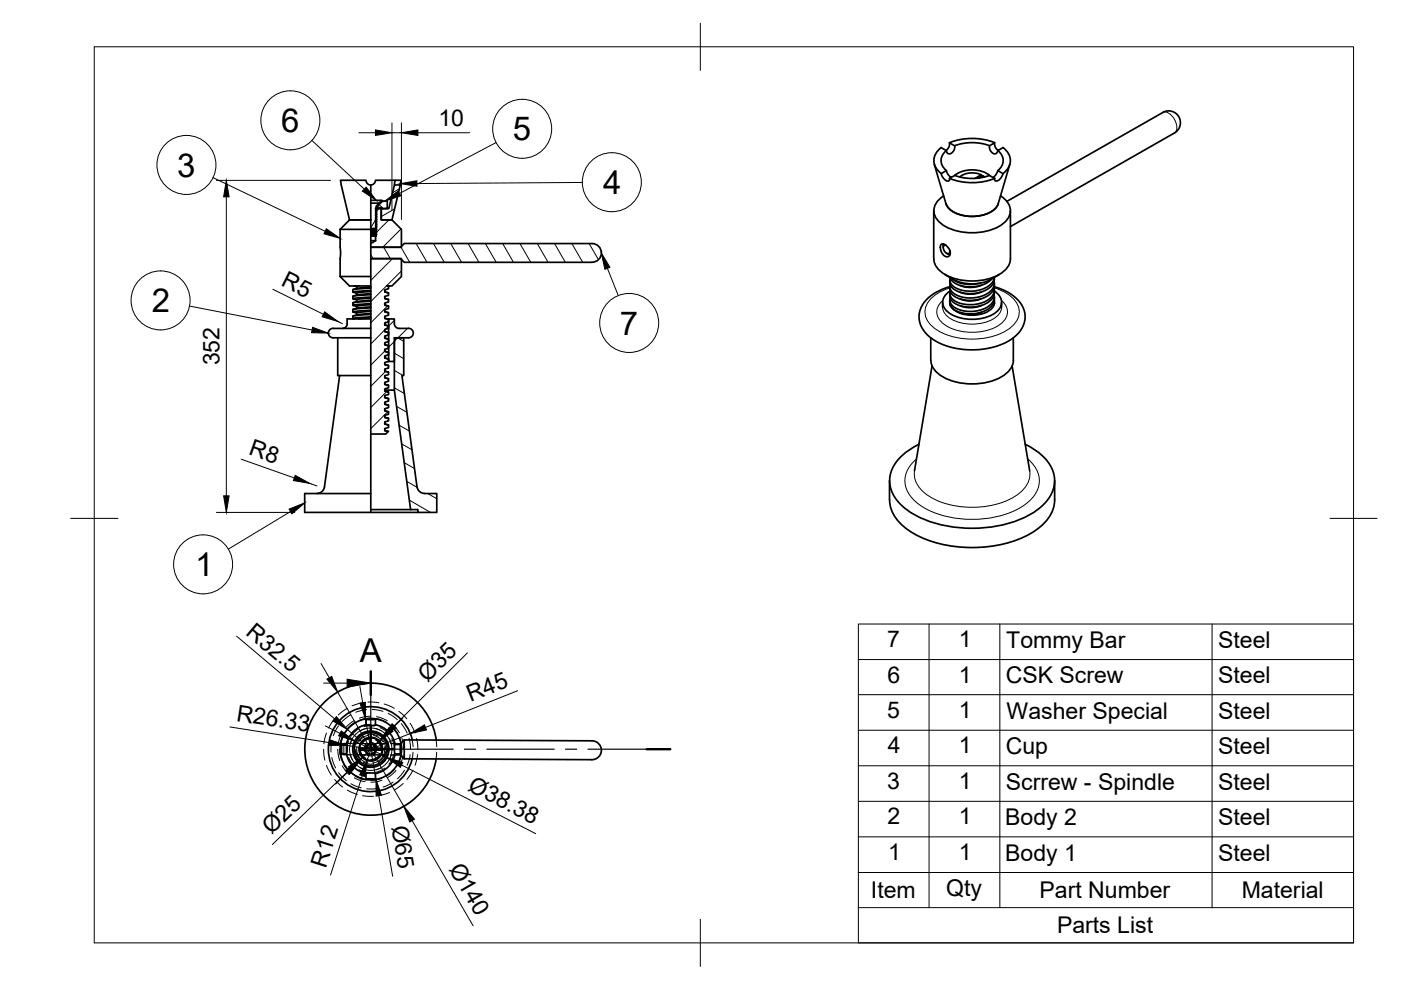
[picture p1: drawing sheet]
<svg xmlns="http://www.w3.org/2000/svg" width="297mm" height="210mm" viewBox="0 0 297 210" stroke-linecap="round" stroke-linejoin="round" font-family="sans-serif">
<!-- layer: Hidden -->
<g fill="none" stroke="#000" stroke-width=".21">
<path d="M68.6 158.9l.3 2.3M69.2 155.4l-.5 2.3M70.4 157.1l-.2 2.3M71 152.4l-1.3 2M71.6 158.9l.4 2.4M71.8 153.9l-1.1 2.1M72 158.9l.4 2.2M72.2 157.6h2.5M72.5 158l.4-.4v2.4l-.4-.4zM72.5 155.4l-.5 1.2-.3 1M72.9 155.6l-.5 1.1-.3 1M73.6 150.2l-1.9 1.4"/>
<path d="M73.9 157.2l-.3 1.3v.9M74.3 160a4.5 4.5 0 0 0 3.1 3.2M74.4 151.5l-1.9 1.5M74.7 156.6a4.4 4.4 0 0 0 0 4.5M75 160l.5 1.1 .8 .8M75.1 152.8l-1 .7-.9 .9M75.2 157.2l-.4 1.4 .1 .8M75.2 157.2l-.1 1.1 .1 .7 .9 1.4M75.2 157.2l-.4 1.6M75.3 153.1l-.8 .6-.9 .9M75.4 158.9v.2a2.97 2.97 0 0 0 .8 1.8M75.6 157.6h2.7"/>
<path d="M75.7 158.4l-.1 .9 .5 1.1M76.1 154.5l-.9 .6-.8 1M76.3 155a4.6 4.6 0 0 1 4.6 0M76.4 158.9v.2a2.16 2.16 0 0 0 1.1 1.7M76.4 155.8l-.6 .6-.6 .8M76.4 158.8l.2 1.1 .9 .9M76.7 157.7l.1-.2a2.22 2.22 0 0 1 1.8-.9l-.7 .2a1.86 1.86 0 0 0-1.2 1M76.9 149l-2.3 .7M77 156.1a2.99 2.99 0 0 0-1.4 1.7M77.4 158.8a1.2 1.2 0 0 0 1.8 1.1M77.4 154.5a4.5 4.5 0 0 0-3.1 3.2M77.4 155.3l1.2-.2 1.2 .2"/>
<path d="M77.6 158.8a1.01 1.01 0 0 0 1.5 .9M77.7 150.4l-2.3 .6M77.7 155.1l-.8 .4-1.1 .8M77.9 157.6a1.43 1.43 0 0 0-.6 1.8M78 155.9l-1.3 .6-.6 .7M78 148.9l2.3 .1M78 155.7h1l1.2 .4M78.1 158a1.01 1.01 0 0 1 1.5 .8M78.6 152.2l-2.3 .4M78.6 151.9h-1.1l-1.3 .4M78.8 157.4a1.44 1.44 0 0 1 1.3 1.4M78.9 155.1l1.2 .3 .9 .5"/>
<path d="M78.9 150.4l2.3 .4M79.2 157.8l.6 .7-.1 .9-.5 .5-.9 .1M79.2 155.9l1 .4 .9 .9M79.2 157.6l2.7 .1M79.4 157.9l-.6-.2-.6 .1-.4 .4-.2 .4M79.4 158.2h.1M79.4 158.2a1.03 1.03 0 0 0-1.6 0 1.03 1.03 0 0 0 .2 1.5 1.03 1.03 0 0 1-.2-1.5l-.3 .5v.4l.3 .6 .5 .3M79.4 158.2a1.03 1.03 0 0 1-.2 1.5 1.02 1.02 0 0 0 .2-1.5l.3 .5v.5l-.3 .5-.5 .3M79.5 153.9h-1.4l-.9 .2M79.7 156.9l.5 .4a2.16 2.16 0 0 1 .6 1.5M79.7 159.8a1.4 1.4 0 0 1-1.8 .3M79.7 156.9l.2 .1a2.23 2.23 0 0 1 1 1.8"/>
<path d="M79.7 152.4l1.1 .2 1.1 .5M79.7 158.4l.1 .6-.3 .5a.99 .99 0 0 1-1 .4M79.8 154.5a4.5 4.5 0 0 1 3.2 3.2M79.8 158.8a1.2 1.2 0 0 0-1.8-1l-.5 .6-.1 .6 .2 .6 .7 .4M79.8 151.9l2.3 .9M80.5 159.9v.1a2.12 2.12 0 0 1-1.9 1.1M80.6 159.9l-.1 .2a2.18 2.18 0 0 1-1.9 1M80.6 154.3l1.1 .6 .7 .7M80.8 155.8a2.52 2.52 0 0 1 1.3 2.4l-.3 1.3-.6 .9 .3-1v-1.1M81 156.8l.2 .1a3.2 3.2 0 0 1 .6 1.9M81.5 149.3l2.1 .9M81.6 159.9l-.4 .9-1 .8"/>
<path d="M81.7 156.7l.5 1 .2 1.1M82.2 159.9a3.8 3.8 0 0 1-1.2 1.9M82.3 151.2l1.9 1.4M82.4 158.9l-.4-1.6 .1 .9-.2 1.2a4.6 4.6 0 0 1-2.7 2.3M82.5 156.6a4.4 4.4 0 0 1 0 4.5M82.8 157.7h2.2M82.8 153.8l1.5 1.7M83 160a4.5 4.5 0 0 1-3.2 3.2M83.1 156.6l.3 1 .2 1.2M83.1 157.7h1.8M83.1 153.5l1.6 1.9M83.5 160l-.5 1.3-.6 .7"/>
<path d="M84.6 150.8l1.7 1.6M84.8 156.6l.2 .8 .2 1.4M84.9 157.7l.1 2.5M85 157.6l-.1 .1M85.1 153.4l1.2 2M85.1 160l-.3 1-.5 1.1M85.2 156.5l.2 .8 .2 1.5M86.7 156.5l.3 2.3M87 160l-.7 2.3M87 153.3l1 2.1M87.4 156.9l.2 1.4M87.6 159.5l-.2 1.4"/>
<path d="M88.3 156.5l.3 2.3M88.5 160l-.5 2.3M92.5 156.9l.1 1.4M92.6 159.5l-.1 1.4M69.2 162.3l1.1 2.1M70.4 160.6l.8 2.2M71 165.3l1.6 1.6M71.8 163.8l1.6 1.7M72.2 160h2.2M72.6 162.4l.9 1.3 .6 .5M72.9 162.2l.5 .8 1 .9M72.9 160h1.8"/>
<path d="M73.6 167.5l2.2 .9M73.9 160.6l.5 1 .8 .9M74.4 166.2l2.2 .8M75.1 164.9l2.3 .8M75.2 160.5l.4 .7 1.1 1M75.3 164.6l1.1 .5 1.1 .2M75.6 160l2.7 .1M76.1 160.4l.9 1 1 .3M76.1 163.2l.8 .3 1.4 .3M76.3 162.7a4.4 4.4 0 0 0 4.6 0M76.9 168.7l2.3 .1M77 161.6a3 3 0 0 0 2.2 .4"/>
<path d="M77.4 162.4l1.1 .2 1.2-.2M79.2 160.1h2.7M80 162.4l-1 .2h-1.2M80.1 167.2l-2.4 .1M80.9 165.1l-2.3 .4M81 165.4l-1.3 .4h-1.1M81.6 162.8l-1 .6-1.1 .4M82.2 160l-.6 1.2-.8 .7M82.6 168l-2.3 .7M82.8 160.1h2.2M83.3 165.8l-2.1 1.1M83.7 163.1l-1 .9-.8 .5"/>
<path d="M84 163.3l-.9 .9-1 .7M85.5 166.1l-1.9 1.4M85.5 160l-.3 1.1-.5 1.2M85.8 163.3l-1.5 1.8M87.5 163.3l-1.2 2"/>
</g>
<!-- layer: Visible -->
<g fill="none" stroke="#000" stroke-width=".36">
<path d="M78.6 39.2a1.01 1.01 0 0 1-1-1h-5.4l1.9 8.4M78.6 39.2v7.4M83.6 39.2h1.3l-1.8 7.4h-2.2v-2.4h1.5zM83.6 39.2l.2-1h1.2l-.1 1M83.8 38.2h-4.2a1.01 1.01 0 0 1-1 1M198.1 34.8l2.5 8.4a4.5 4.5 0 0 0 3.6 2.5 7.9 7.9 0 0 0 6.8-1.4l.7-1.1 2.4-8.4M200.6 31.9l-1-.6a3.2 3.2 0 0 0 0 5.5M200.6 31.9a2.57 2.57 0 0 0 0 4.3M201.3 30.3a1.6 1.6 0 0 1-.7 1.6M201.3 30.3l1.1 .6M201.3 30.3a13.2 13.2 0 0 1 9.6 0M201.3 37.8a13.2 13.2 0 0 0 9.6 0"/>
<path d="M202.4 37.2l-1.1 .6a.43 .43 0 0 1-.2 .6 .43 .43 0 0 1-.5-.1l-.6-.5-.5-1 1.1-.6a2.49 2.49 0 0 0 1.1 1.4M202.4 30.9a1.36 1.36 0 0 1-1.4 1.7l-.4-.7M202.4 30.9a10.8 10.8 0 0 1 7.4 0M202.4 37.2a10.8 10.8 0 0 0 7.4 0M202.4 37.2a6.4 6.4 0 0 1 7.4 0M207.7 37.7l.3-.6-1.3 .7M208 37.1l.4 .2M208 37.1a4.4 4.4 0 0 0-4.5 .4M208.4 37.3l-.8 .5M208.4 37.3l.3 .2M209.8 37.2l1.1 .6M210.5 37.6l.6-.4 .5-1 1.1 .6-.1 .2a1.7 1.7 0 0 1-1.6 1.3l-.1-.5"/>
<path d="M211.6 31.9a2.57 2.57 0 0 1 0 4.3M211.6 31.9a1.66 1.66 0 0 1-.7-1.6l-1.1 .6a1.36 1.36 0 0 0 1.4 1.7l.4-.7 1.1-.6a3.2 3.2 0 0 1 0 5.5M249 28.2l-34.8 19.8M249 28.2a2.51 2.51 0 0 0 .9-3.4 2.51 2.51 0 0 0-3.4-1l-33 18.9M72.1 48.6h6.5M72.1 48.6v10M72.1 58.6h6.5M72.1 58.6l2 2h4.5M74.1 46.6h4.5M74.1 46.6l-2 2M78.6 42.5h2.4l-.6 .6M78.6 46.6v21"/>
<path d="M78.6 51h1M78.6 50h1M78.6 49.6l1.2 .1zM78.6 49.3l1.2 .1M78.6 49.2l1.2 .1M78.6 48.5l1.2 .2-1.2-.1M78.6 49.8l1 .1M78.6 49.5l1 .1M78.6 49.1l1 .1M78.6 48.8l1 .1M78.6 49.8h1M78.6 49.4l1 .1"/>
<path d="M78.6 49.1h1M78.6 48.7l1 .1M78.6 43.1h1.8M79.1 48.5h.5M79.4 50h-.8h1.2M79.6 51v-1h.2l-.2-.2 .2-.1-.2-.1 .2-.2-.2-.2 .2-.2-.2-.1 .2-.2-.2-.2 .2-.2-.2-.1 .2-.2-.2-.2 .2-.2-.2-.1 .2-.2-.2-.2 .2-.2-.2-.1 .2-.2-.2-.2 .2-.2-.2-.1 .2-.2-.2-.2 .2-.2-.2-.1 .2-.2-.2-.2 .2-.2-.2-.1 .2-.2-.2-.3 .2-.2h1v2.6h2.3l2 2v3.8h-6.5h6.3l.8-.8h39.8a1.99 1.99 0 0 1 2 2 1.99 1.99 0 0 1-2 2h-39.8l-.8-.8h-6.3h6.5v3.8l-2 2h-1.1l.4 .1v.5l-.8 .2v.5l.8 .2v.5l-.8 .2v.5l.8 .2v.5l-.8 .3v.4l.8 .2v.5l-.8 .3v.4l.8 .2v.5l-.8 .2v.5l.8 .2v.5l-.8 .2v.5l.8 .2v.5l-.8 .2v.5l.8 .2v.5l-.8 .2v.5l.8 .2v.5l-.8 .3v.4l.8 .2v.5l-.8 .3v.4l.8 .2v.5l-.8 .3v.4l.8 .2v.5l-.8 .2v.5l.8 .2v.5l-.8 .2v.5l.8 .2v.5l-.8 .2v.5l.8 .2v.5l-.8 .3v.4l.8 .2v.5l-.8 .3v.4l.8 .2v.5l-.8 .3v.4l.8 .2v.5l-.8 .3v.4l.8 .2v.5l-.8 .2v.5l.8 .2v.5l-.8 .2v.5l.8 .2v.5l-.8 .2v.5l.8 .2v.5l-.8 .3v.4l.8 .1-.6 .6h-3.2M79.6 51l-1 .6M79.8 48.3h.1M79.8 43.7h.3M79.8 48h.1M79.8 47.9h.1M79.8 47.6h.1"/>
<path d="M79.8 47.3h.1M79.8 47.2h.1M79.8 46.9h.1M79.8 46.2h.1M79.8 45.5h.1M79.8 45.1h.1M79.8 44.5h.1M79.8 44.4h.1M79.8 49l-1.2-.1 1.2 .1M79.8 46.5v.1M79.8 45.8v.1M79.8 44.8h.1"/>
<path d="M80.1 43.7l1-1.1h1v1.6h-2zM80.4 43.1l-.6 .6v4.6l-.2 .2h-1M80.9 42.6h.2M198 44.7v10.2a4.3 4.3 0 0 0 2.8 3.5 12.2 12.2 0 0 0 12.1-1 3.4 3.4 0 0 0 1.3-2.5v-10.2M199.5 51.9a1.05 1.05 0 0 1 1.4 .5 1.19 1.19 0 0 1 0 2 1.9 1.9 0 0 1-1.4-2.5zM200 51.7v.8M200.1 41.5a3.4 3.4 0 0 0-1.7 4.7 8.9 8.9 0 0 0 7.2 3.1 10.4 10.4 0 0 0 7.7-2.4 3.1 3.1 0 0 0-.4-4.8l-.8-.6M200.3 58.2l1.8 1M200.5 52h-.2a1.11 1.11 0 0 0-.2 1.1 1.11 1.11 0 0 0 1 .7l.2-.1 .1-.6M200.7 53.7l.7 .3M201.4 58.8a3.6 3.6 0 0 0 3.2 2 6.7 6.7 0 0 0 5.7-1.7M201.5 58.9a2.09 2.09 0 0 0 1.8 2.5 6.7 6.7 0 0 0 7.2-1.7l.3-.9a3 3 0 0 1-2.5 3 6.6 6.6 0 0 1-6.6-1l-.3-.7v-.7"/>
<path d="M202 59.2a6.8 6.8 0 0 0 5.8 .8M202.1 59.2a8.8 8.8 0 0 0 8 0M210.8 59.6a2.64 2.64 0 0 1-1.9 2.9 6.8 6.8 0 0 1-7-.6l-.5-.7 .1-.9M211.9 58.2l-1.8 1M70.6 69.6h8M70.6 69.6a1.06 1.06 0 0 0-.9 1.4 1.06 1.06 0 0 0 1.5 .6h7.4M71.6 71.6v8h7M72 79.6l-3.2 23.6a1.6 1.6 0 0 1-1.6 1.4M73.6 68.6a1.01 1.01 0 0 1-1 1M75.1 60.6l.5 .2M75.6 63.6v.4M75.6 66.4v.4"/>
<path d="M76.1 60.6l-.5 .1v.5M78.6 67.6v4M78.6 67.6h-5v1M78.6 71.6v37M78.6 67.4l-2.5 .2M78.6 60.8l-2.7 .3-1 .3M78.6 66l-3 .4M78.6 66.5l-2.4 .2-1.3 .3M78.6 61.8l-2.8 .3h-.2v.5M78.6 62.3l-2.1 .1-1.6 .4M78.6 63.2l-3 .4M78.6 63.7l-2.1 .1-1.6 .4"/>
<path d="M78.6 67.2l-3.8 .3 .3 .1M78.6 61.6l-3.8 .3 .8 .3M78.6 65.8l-3.8 .3 .8 .3M78.6 63l-3.8 .3 .8 .3M78.6 64.4l-3.8 .3 .8 .3M78.6 64.6l-2.8 .3-.2 .1v.4M78.6 66.7l-3.6 .3h-.2v.5M78.6 61.1l-3.6 .3h-.2v.5M78.6 65.3l-3.6 .3h-.2v.5M78.6 62.5l-3.6 .3h-.2v.5M78.6 63.9l-3.6 .2-.2 .1v.5M78.6 65.1l-2.1 .1-1.6 .4"/>
<path d="M81.6 78.7l.8 .2M81.6 77.3l.8 .2M81.6 75.9l.8 .2M81.6 74.5l.8 .2M81.6 73.1l.8 .2M81.6 71.7l.8 .2M81.6 70.3l.8 .2M81.6 68.9l.8 .2M81.6 67.5l.8 .2M81.6 61.9l.8 .2M81.6 66.1l.8 .2M81.6 63.3l.8 .2"/>
<path d="M81.6 64.7l.8 .2M82.1 67.6h.3M82.1 60.6l.3 .1M82.4 76.6h.1M83.6 71.6h2v8h-.4l3.2 23.6a1.64 1.64 0 0 0 1.6 1.4h2.6v4h-4v-.6h-1.5l-3.5-25.3zM86.6 69.6a1.01 1.01 0 0 1 1 1 1.01 1.01 0 0 1-1 1h-2a1.01 1.01 0 0 0-1 1v4h-1.2v-9h1.2v1a1.01 1.01 0 0 0 1 1h2M197.3 71.6v4.8M197.4 76.4a4.6 4.6 0 0 0 3 3.8 13.7 13.7 0 0 0 12.3-.5 4.3 4.3 0 0 0 2.2-3.3M197.6 77.6l-3.7 22.2M199.9 64.1v1M201.4 61.7a2.55 2.55 0 0 0-.4 4.5 9.4 9.4 0 0 0 10.1 0 2.55 2.55 0 0 0-.3-4.5M201.4 64.6v.1"/>
<path d="M208.1 66.2a6 6 0 0 1-4.5 0M208.1 64.8a6.1 6.1 0 0 1-4.5 0M208.1 63.3a5.9 5.9 0 0 1-4.5 .1M208.1 61.9a6 6 0 0 1-4.5 0M208.1 60.5a5.9 5.9 0 0 1-4.5 0M210.8 61.1a2.79 2.79 0 0 1-2.3 3 6.9 6.9 0 0 1-6.6-.7l-.5-.8 .1-.8M210.8 62.5a2.68 2.68 0 0 1-1.9 2.9 6.9 6.9 0 0 1-7-.6l-.5-.8 .1-.8M210.8 63.9v.5M210.8 63.7a2.46 2.46 0 0 1-2.1 2.7 7 7 0 0 1-6.7-.9 1.87 1.87 0 0 1-.6-1.7M210.8 60.1a3.1 3.1 0 0 1-2.5 3.2 6.8 6.8 0 0 1-6.4-.8l-.4-.7-.1-1a8.7 8.7 0 0 0-6.3 5 5.3 5.3 0 0 0 2.6 6.1 16.5 16.5 0 0 0 16.7 .1 5.3 5.3 0 0 0 2.6-6.6 8.9 8.9 0 0 0-6.2-4.6M210.8 62.9a3.1 3.1 0 0 1-2.5 3.2 6.6 6.6 0 0 1-6.6-1l-.3-.7v-.7M210.8 61.5a3.1 3.1 0 0 1-2.5 3.2 6.6 6.6 0 0 1-6.6-1l-.3-.7v-.8"/>
<path d="M210.8 64.4h.1M212.3 64.1v1M214.6 77.6l3.7 22.2M214.8 71.6v4.8M81.6 82.7h2M81.6 89.9l.8 .2M81.6 88.5l.8 .2M81.6 87.1l.8 .2M81.6 85.7l.8 .2M81.6 84.3l.8 .2M81.6 82.9l.8 .2M81.6 81.5l.8 .2"/>
<path d="M81.6 80.1l.8 .2M81.6 91.3l.5 .1M194.8 94.2a10.8 10.8 0 0 0-6 6.1 7.1 7.1 0 0 0 3 7.4 24.4 24.4 0 0 0 17.4 4.1 20.4 20.4 0 0 0 12-4.8 6.7 6.7 0 0 0-.3-10.5l-2.2-1.6-1.3-.7M78.6 104.6h-14v4h24M78.6 108h8.5M188.6 101.9v4.1a8.2 8.2 0 0 0 4.5 6.8 27 27 0 0 0 26 0 8.6 8.6 0 0 0 4.5-6.8v-4.1M72.2 157.9h1.2l.2 .6-.1 1.3h-1.3a3 3 0 0 0 0-1.9zM72.2 159.8a6.5 6.5 0 0 0 5.4 5.5M73.5 159.8a5.3 5.3 0 0 0 4.1 4.2M76.2 159h4.8a2.4 2.4 0 0 1-2.4 2.2 2.4 2.4 0 0 1-2.4-2.2zM76.8 158.6v.4M77 157.1a2.4 2.4 0 0 1 2.5-.5 2.4 2.4 0 0 1 1.5 2h-4.8l.2-.6z"/>
<path d="M77.6 152.4a3.1 3.1 0 0 0 2 0M77.6 153.7l.4 .1 1.6-.1M77.6 152.4v1.3M77.6 152.4a6.5 6.5 0 0 0-5.4 7.4M77.6 152.4h2M77.6 153.7a5.3 5.3 0 0 0-4.1 4.1M79.6 152.4v1.3M79.6 153.7a5.3 5.3 0 0 1 4.2 4.1M79.6 152.4a6.5 6.5 0 0 1 5.5 6.4 6.5 6.5 0 0 1-5.5 6.5M80.4 158.6v.4M83.7 157.9h1.3a3 3 0 0 0 0 1.9h-1.3zM83.8 159.8a5.3 5.3 0 0 1-4.2 4.2"/>
<path d="M85.7 156.9v4M85.7 156.9l39.8 .2a2 2 0 0 1 2 2 2 2 0 0 1-2 2l-39.8-.2M85.7 156.9l-.7 .7M87.4 156.9a9 9 0 0 0-13.8-5.5 9 9 0 0 0-.1 14.9 9 9 0 0 0 13.9-5.4M92.5 156.9a14 14 0 0 0-21.4-9.9 14 14 0 0 0-.1 23.6 14 14 0 0 0 21.5-9.7M77.6 165.3a3.1 3.1 0 0 1 2 0M77.6 165.3v-1.3l.4-.1 1.6 .1v1.3M77.6 165.3h2M85 160.2l.7 .7"/>
<circle cx="78.6" cy="158.8" r="3.8"/>
<circle cx="78.6" cy="158.8" r="3.5"/>
<circle cx="78.6" cy="158.8" r="2.51"/>
</g>
<!-- layer: Visible Narrow -->
<path d="M246.5 23.8a2.21 2.21 0 0 1 2.5 1.5 2.21 2.21 0 0 1 0 2.9M199.9 65.1a3.8 3.8 0 0 0 3.1 3.1 9.3 9.3 0 0 0 8.5-1.3l.8-1.1 .1-.7M199.9 63.7a3 3 0 0 0 .4 5.2 11.4 11.4 0 0 0 11.6 0 3 3 0 0 0 .4-5.2M210.8 61a7.4 7.4 0 0 1 5.2 4.2 4.3 4.3 0 0 1-2.4 4.8 15.4 15.4 0 0 1-14.9 0 4.1 4.1 0 0 1-1.7-6.2 8.5 8.5 0 0 1 4.4-2.8M193.9 99.8a5.8 5.8 0 0 0 3.6 5.7 18.9 18.9 0 0 0 18.2-.6 5.4 5.4 0 0 0 2.6-5.1M194.3 97.3a5.5 5.5 0 0 0-.6 8.6 18 18 0 0 0 12.4 4.2 18 18 0 0 0 12.5-4.2 5.5 5.5 0 0 0-.7-8.6" fill="none" stroke="#000" stroke-width=".21"/>
<!-- layer: BORDER -->
<path d="M20 9.9h267v190h-267zM148.5 4.9v10M15 109.9h10M282 109.9h10M148.5 194.9v10" fill="none" stroke="#000" stroke-width=".21"/>
<!-- layer: Hatching -->
<g fill="none" stroke="#000" stroke-width=".21">
<path d="M78.6 54l.5 .8M78.7 54.8l-.1 .2M79.7 44.9l-.1 .1M79.8 46.3l-1.2 2M80.4 43.4l.9 .8M80.6 44l-.8 .8M81.4 52.4l1.4 2.4M82.4 46.6l-2.6 2.7M83.2 54.8l-4.6 4.7M83.7 44.3l-2.8 1.6M84.7 40l-1.5 .9M85 52.4l1.9 3.2"/>
<path d="M85 48.5l-3.9 3.9M85.1 57.4l-6.5 6.5M88.2 51.6l2.4 4M91.9 51.6l2.3 4M95.6 51.6l2.3 4M99.3 51.6l2.3 4M102.9 51.6l2.3 4M106.6 51.6l2.3 4M110.2 51.6l2.3 4M113.9 51.6l2.3 4M117.6 51.6l2.3 4M121.2 51.6l2.3 4"/>
<path d="M124.9 51.6l2 3.5M81.6 69.9l-3 3M81.6 74.4l-3 3M81.7 78.8l-3.1 3.1M82.2 64.9l-3.6 3.5M82.4 69.1l-.7 .7M83.6 67.9l-1.2 1.2M83.6 78.5l1.9 1.1M83.6 74.9l2 1.1M83.6 72.4l-1.5 1.5M86.4 69.6l-2.1 2.1 1.3 .7M82 83l-3.4 3.4"/>
<path d="M82.2 87.3l-3.6 3.6M83.6 82.2l2.1 1.2M84.1 86.2l2.2 1.2M84.6 90.1l2.2 1.3M85.2 94.1l2.2 1.3M85.7 98.1l2.2 1.2M86.2 102.1l2.2 1.2M86.8 106l4.5 2.6M90.7 104.6l1.9 1.1"/>
</g>
<!-- layer: Section Lines -->
<path d="M78.6 153.9v4.9h5M78.6 142.3v5.1M137.1 158.8h5" fill="none" stroke="#000" stroke-width=".51"/>
<path d="M78.6 147.4v6.5M83.6 158.8h12.5M98.5 158.8h2.3M103.2 158.8h14.3M119.9 158.8h2.4M124.7 158.8h12.4" fill="none" stroke="#000" stroke-width=".25"/>
<path d="M68.6 144.8h5" fill="none" stroke="#000" stroke-width=".21"/>
<path d="M73.6 144l5 .8-5 .9z" fill="#000" stroke="#000" stroke-width=".21"/>
<!-- layer: FD_Dimensions -->
<g fill="none" stroke="#000" stroke-width=".21">
<path d="M45.9 38.2h24.2M76.1 28.1h3.5M83.1 26v18.5M83.1 28.1h2M85.1 26v20.5M88.6 28.1h11M48 41.7v63.4M57.8 61.3l10.8 5.3M71.7 68.2l.9 .4M51.1 97.4l11.3 3.9M45.9 108.6h16.6M65.7 102.5l1.5 .5"/>
<path d="M50.2 134.9l20.8 17.5M99.1 138.4l-15.5 15.5M48.7 154.1l21.3 3.4M68.1 140.7l1.7 3M69 153.9l3.1 1.6M71.6 146.7l14 24.3M73.4 158l5.2 .8M73.6 154.7l5 4.1M75.2 157.1l6.8 3.5M75.2 153.3a6.5 6.5 0 0 0-3 6.3 6.5 6.5 0 0 0 4.4 5.4M76.3 145.5l.6 3.5M76.4 159.7a2.4 2.4 0 0 0 2.2 1.5"/>
<path d="M77.5 152.4l2.2 12.8M78.5 153.6a5.3 5.3 0 0 0-5 6.5M78.6 158.8l-.7 2.3M80.4 157.1l-3.6 3.5M81.1 156.4l-5 4.9M85.4 152.2l-2.5 2.5M87 155.5l-8.4 3.3M109.7 146.4l-19.5 7.8M73.6 163.8l-2.4 2.5M74.3 163l-16.6 16.1M76.8 164.5l-6.7 21M80.3 168.7l2.9 17.1"/>
<path d="M85.1 162.2l28.5 14.6M87.4 174l12.9 22.3"/>
</g>
<g fill="#000" stroke="#000" stroke-width=".21">
<path d="M79.6 27.6l3.5 .5-3.5 .6zM85.1 28.1l3.5-.5v1.1zM48 38.2l.6 3.5h-1.2zM68.8 66.1l2.9 2.1-3.4-1zM47.4 105.1h1.2l-.6 3.5zM62.6 100.8l3.1 1.7-3.5-.6zM70 156.9l3.4 1.1h-3.6zM69.3 144l1-.6 1.3 3.3zM71.3 151.9l2.3 2.8-3-1.8zM72.3 155l2.9 2.1-3.4-1.1zM76.3 149.1l1.2-.2v3.5zM82.5 154.3l.8 .8-2.9 2z"/>
<path d="M83.1 153.5l.9 .8-2.9 2.1zM87 155.5l3-1.8 .4 1.1zM73.2 163.4l2.9-2.1-2 2.9zM73.9 162.6l2.9-2-2.1 2.8zM77.9 161.1l-.5 3.5-1.1-.3zM79.7 165.2l1.2 3.4-1.2 .2zM82 160.6l3.4 1.1-.5 1zM85.6 171l2.3 2.7-1 .6z"/>
</g>
<!-- layer: Parts Lists -->
<path d="M182 132.3h105v67.6h-105zM182 139.8h105M197 132.3v60.1M212 132.3v60.1M257 132.3v60.1M182 154.8h105M182 147.3h105M182 177.4h105M182 169.9h105M182 162.4h105M182 192.4h105M182 185h105" fill="none" stroke="#000" stroke-width=".21"/>
<!-- layer: Balloons -->
<g fill="none" stroke="#000" stroke-width=".21">
<circle cx="39.5" cy="35" r="6.3"/>
<circle cx="61.6" cy="25.5" r="6.3"/>
<circle cx="110.7" cy="27.3" r="6.3"/>
<circle cx="129.7" cy="38.6" r="6.3"/>
<circle cx="34" cy="63.7" r="6.3"/>
<circle cx="133.4" cy="68.5" r="6.3"/>
<circle cx="43.1" cy="119.7" r="6.3"/>
</g>
<!-- layer: 0 -->
<path d="M77.6 39.7l2.2 2.8-3-2zM84.9 38.9l3.5-.6v1.2zM69.2 48.5l2.9 2-3.4-.9zM81.6 42.6l2.8-2.1 .6 1zM127.5 53.6l1.8 3.1-1.1 .4zM66.3 69.4l3.3 1.2-3.5-.1zM61.3 107.9l3.3-1.3-2.7 2.3z" fill="#000" stroke="#000" stroke-width=".21"/>
<path d="M45.2 37.7l23.7 11.3M66.1 29.8l11.1 10.3M105.2 30.2l-20.5 10.8M123.5 38.7l-35.1 .2M128.8 56.9l2.3 5.8M40.2 64.9l26 5.1M61.6 108.5l-13.2 7.9" fill="none" stroke="#000" stroke-width=".21"/>
<g font-size="7">
<text x="59.6" y="28">6</text>
<text x="108.8" y="29.8">5</text>
<text x="37.6" y="37.5">3</text>
<text x="127.9" y="41.1">4</text>
<text x="32.2" y="66.2">2</text>
<text x="131.4" y="71">7</text>
<text x="41.4" y="122.2">1</text>
<text x="76.3" y="140.3">A</text>
</g>
<g font-size="4.9">
<text x="93" y="26.7">10</text>
<text x="59.4" y="60.5" transform="rotate(26 59.4 60.5)">R5</text>
<text x="46.5" y="77.5" transform="rotate(-90 46.5 77.5)">352</text>
<text x="52.6" y="96.3" transform="rotate(19 52.6 96.3)">R8</text>
<text x="51.9" y="134.4" transform="rotate(40 51.9 134.4)">R32.5</text>
<text x="188.1" y="137.2">7</text>
<text x="203.3" y="137.2">1</text>
<text x="213.4" y="137.3">Tommy Bar</text>
<text x="258.3" y="137.4">Steel</text>
<text x="90.6" y="144.7" transform="rotate(-45 90.6 144.7)">Ø35</text>
<text x="99.8" y="148.9" transform="rotate(-22 99.8 148.9)">R45</text>
<text x="188.2" y="144.8">6</text>
<text x="203.3" y="144.8">1</text>
<text x="213.2" y="144.9">CSK Screw</text>
<text x="258.3" y="144.9">Steel</text>
<text x="50" y="152.8" transform="rotate(9 50 152.8)">R26.33</text>
<text x="188.1" y="152.2">5</text>
<text x="203.3" y="152.2">1</text>
<text x="213.4" y="152.4">Washer Special</text>
<text x="258.3" y="152.4">Steel</text>
<text x="188.2" y="159.7">4</text>
<text x="203.3" y="159.7">1</text>
<text x="213.2" y="159.9">Cup</text>
<text x="258.3" y="159.9">Steel</text>
<text x="99" y="167.5" transform="rotate(27 99 167.5)">Ø38.38</text>
<text x="188.1" y="167.3">3</text>
<text x="203.3" y="167.3">1</text>
<text x="213.3" y="167.4">Scrrew - Spindle</text>
<text x="258.3" y="167.4">Steel</text>
<text x="57.5" y="177.1" transform="rotate(-44 57.5 177.1)">Ø25</text>
<text x="83" y="175.3" transform="rotate(80 83 175.3)">Ø65</text>
<text x="188.2" y="174.8">2</text>
<text x="203.3" y="174.8">1</text>
<text x="213.1" y="174.9">Body 2</text>
<text x="258.3" y="175">Steel</text>
<text x="69.1" y="184.1" transform="rotate(-72 69.1 184.1)">R12</text>
<text x="95.1" y="184.2" transform="rotate(60 95.1 184.2)">Ø140</text>
<text x="188.3" y="182.3">1</text>
<text x="203.3" y="182.3">1</text>
<text x="213.1" y="182.4">Body 1</text>
<text x="258.3" y="182.5">Steel</text>
<text x="184.7" y="190.4">Item</text>
<text x="200.6" y="190">Qty</text>
<text x="220.4" y="190.4">Part Number</text>
<text x="263.3" y="190.4">Material</text>
<text x="224.1" y="197.9">Parts List</text>
</g>
</svg>
